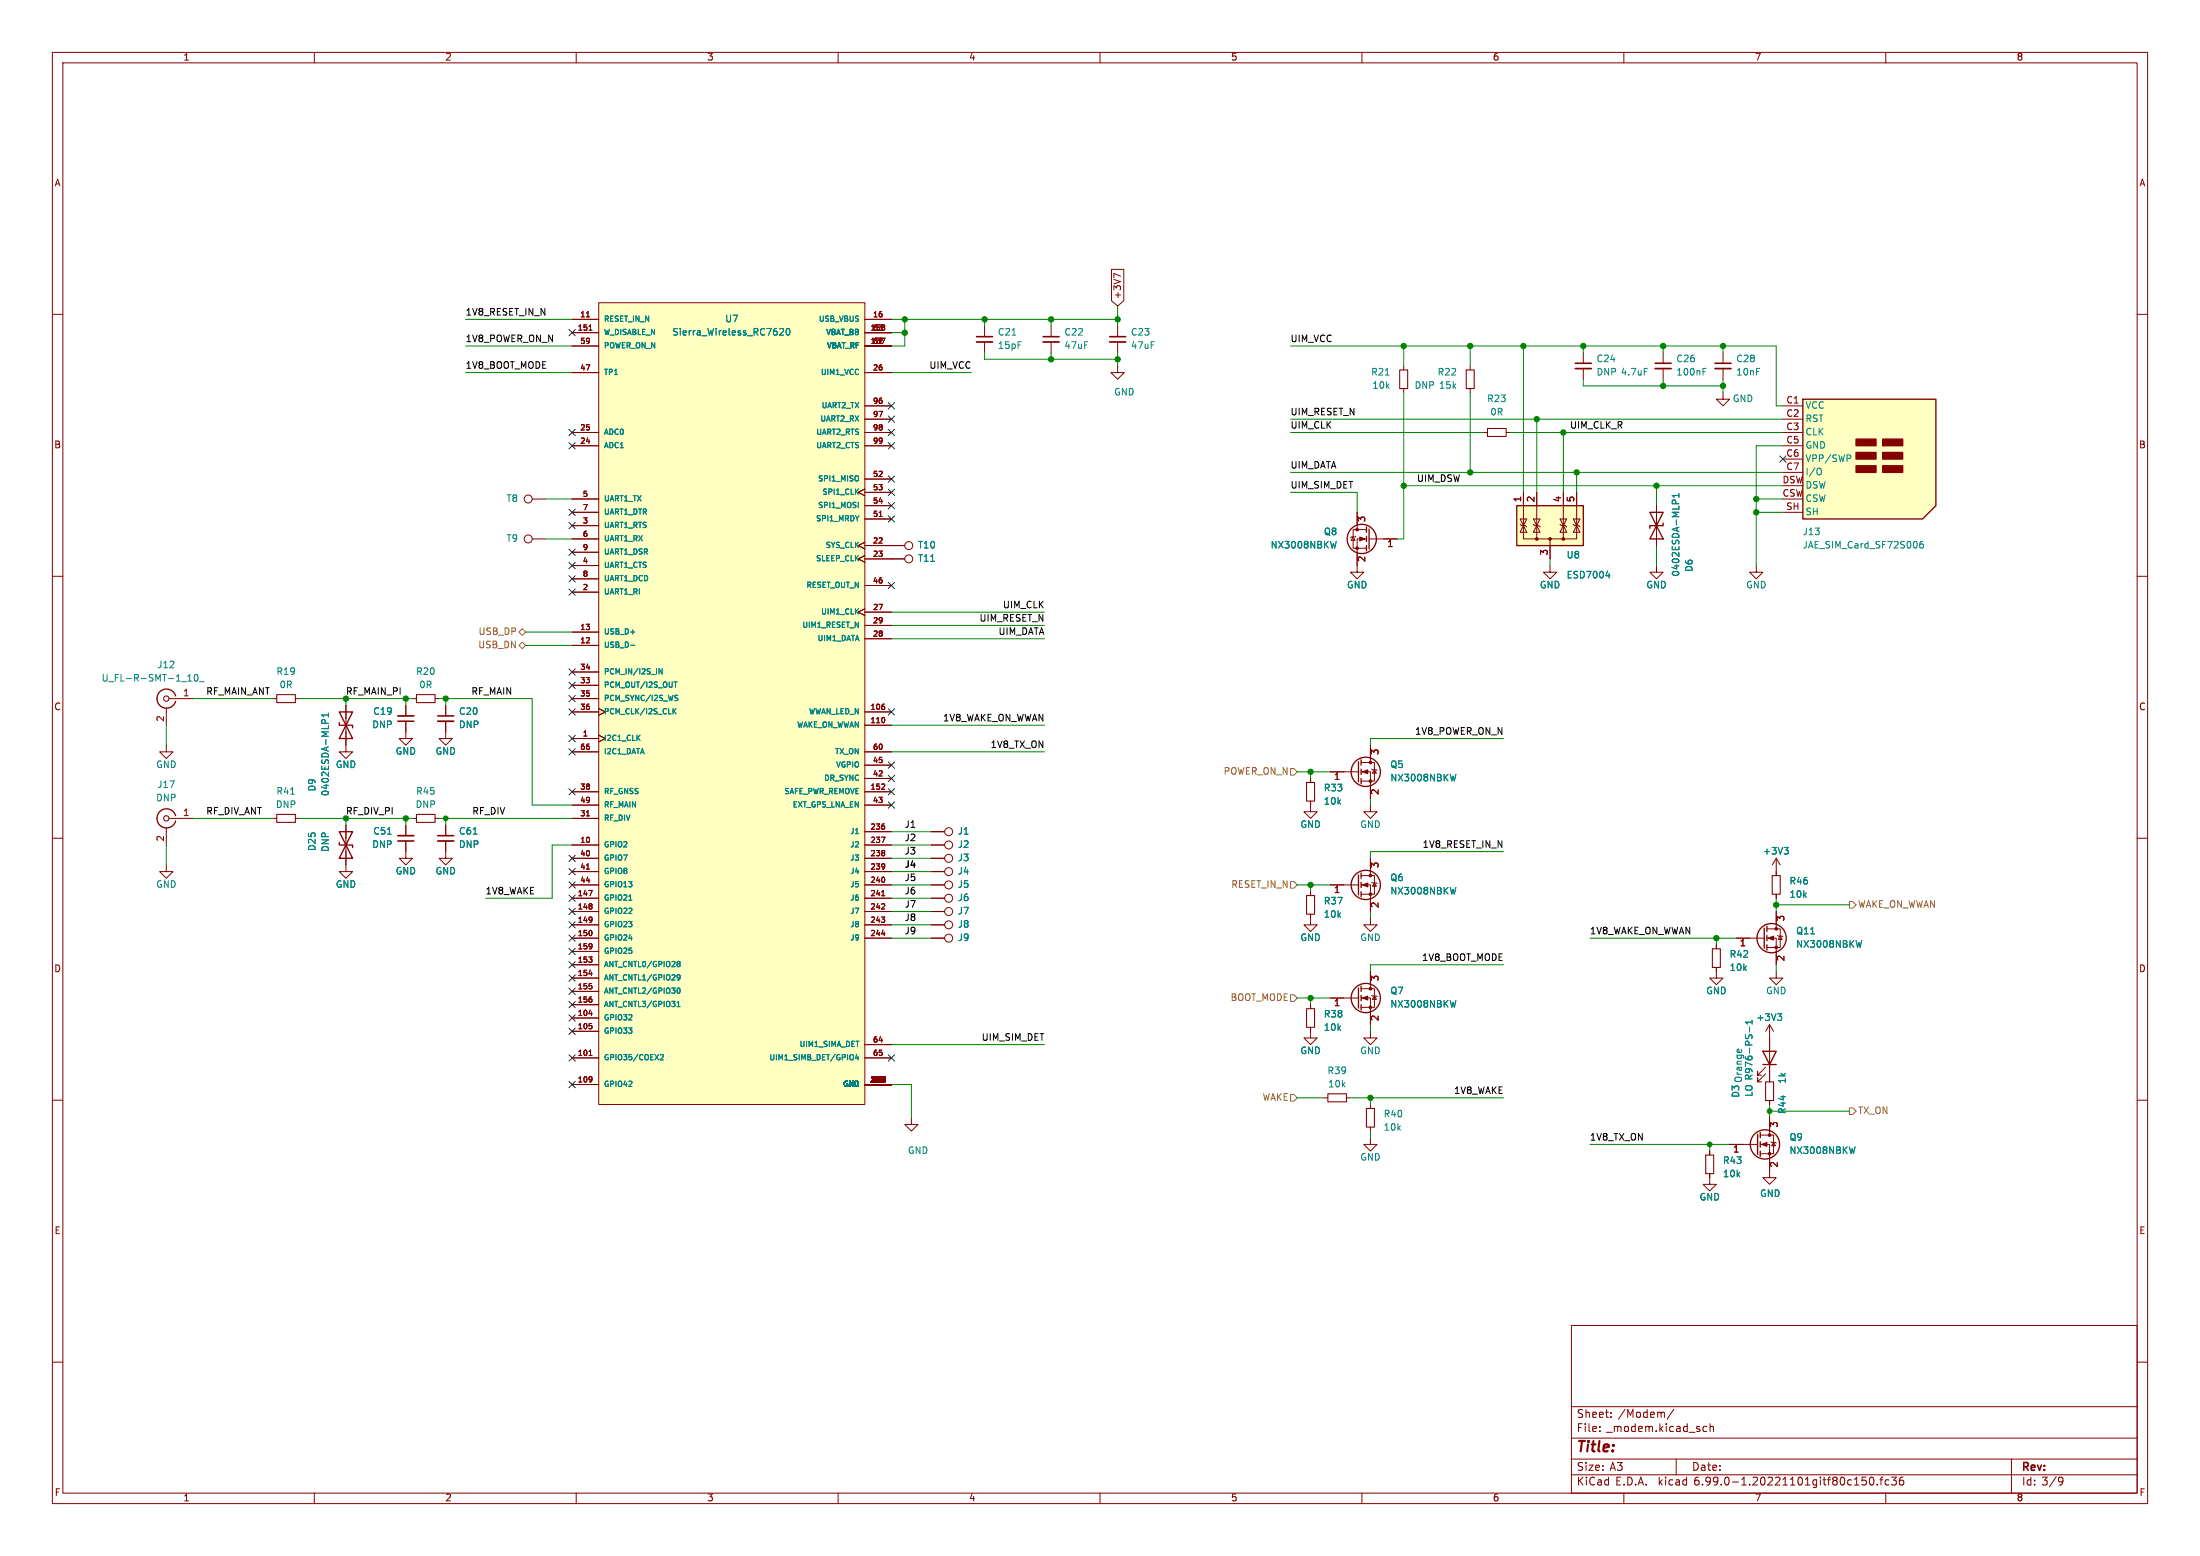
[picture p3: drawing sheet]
<svg xmlns="http://www.w3.org/2000/svg" width="420mm" height="297mm" viewBox="0 0 420 297" stroke-linecap="round" stroke-linejoin="round" font-family="sans-serif">
<g fill="none" stroke="#840000" stroke-width=".19">
<path d="M10 10h400v277h-400zM12 12h396v273h-396zM60 10v2M110 10v2M160 10v2M210 10v2M260 10v2M310 10v2M360 10v2M10 60h2M408 60h2M317.5 67.3v2"/>
<path d="M317.5 70.4v2M101.6 95.3h2.5M10 110h2M101.6 102.9h2.5M408 110h2M85.1 137.7v3.3h1.3l-1.3 1.2-1.3-1.2h1.3M85.1 134.6v2.1M10 160h2M250.2 152.9v2h1.3l-1.3 1.3-1.3-1.3h1.3M250.2 148.6v.8M254 147.3h5.3M259.8 147.3h1.8v5.1"/>
<path d="M259.8 145.5h2.6v3.6h-2.6M261.6 142.2v3.3M261.9 146.8l1 .3M262.4 146.9l.4 .7h-.8zM408 160h2M85.1 162.6v1.2h1.3l-1.3 1.3-1.3-1.3h1.3M250.2 196.9v1.2h1.3l-1.3 1.3-1.3-1.3h1.3M261.6 196.9v1.2h1.3l-1.3 1.3-1.3-1.3h1.3M327.7 184.7v2h1.2l-1.2 1.3-1.3-1.3h1.3M327.7 180.3v.8M10 210h2M252.7 209.6h.8"/>
<path d="M257 209.6h.8M330.2 218.4h5.3M336 218.4h1.8v6.4h1.3l-1.3 1.3-1.3-1.3h1.3M336 216.7h2.6v3.5h-2.6M337.8 213.4v3.3M338.1 217.9l1 .3M338.6 218.1l.4 .6h-.8zM408 210h2M10 260h2M300 253h108v32h-108zM408 260h2M300 278.5h108"/>
<path d="M300 274.5h108M300 268.5h108M308.7 279.2h1l-.5 .5M309.4 279.7l.3 .3v.4l-.3 .3M316.5 269.7l.4-.1 .2 .2M317.1 269.8l.2-.2h.4v1M317.1 269.8v.8M319.5 269l-1.3 1.9M320 278.5v3M324.1 272.8h.4v.2l-.2 .3h-.3M324.1 272.3h.4M325.8 272.3h-.4l-.3 .2 .1 .7h.6"/>
<path d="M326.5 272.4l.2-.1h.3l.1 1M326.5 271.8v1.5M384 278.5v6.5M60 285v2M110 285v2M160 285v2M210 285v2M260 285v2M300 281.5h108M310 285v2M353.4 282.5h-.4l-.3 .2 .2 .7h.5M354 283.5h.9"/>
<path d="M354 282.4l.4-.4v1.5M356.2 282h-.7l-.1 .7 .3-.2 .5 .1 .1 .2-.1 .5-.2 .2-.6-.2M357.1 282h.1a.8 .8 0 0 1 .6 .7 .8 .8 0 0 1-.6 .8 1 1 0 0 1-.1-1.5zM358.4 283.3v.2M358.9 282.5h.5M359.4 282l-.3 .2v1.3M360 285v2M360.6 282.5h-.4l-.3 .2 .1 .7h.6M361.1 282h.9l-.5 .5 .4 .2v.6l-.2 .2-.6-.2M363.3 282a.59 .59 0 0 0-.7 .6v.6l.1 .2 .5 .1 .2-.2v-.5l-.1-.2-.4-.1-.3 .3M392.5 281.9l-1.3 1.9M393.8 282.6l-.3 .3h-.3l-.2-.3 .1-.6h.4l.2 .1a.99 .99 0 0 1-.3 1.4h-.3"/>
<circle cx="100.8" cy="95.2" r=".76"/>
<circle cx="100.8" cy="102.9" r=".76"/>
</g>
<path d="M316 70.4h3M83.6 137.7h3" fill="none" stroke="#840000" stroke-width=".33"/>
<path d="M316 69.3h3M83.6 136.7h3" fill="none" stroke="#840000" stroke-width=".3"/>
<path d="M249.4 149.4h1.6v3.5h-1.6zM326.9 181.1h1.5v3.6h-1.5zM253.5 208.8h3.5v1.5h-3.5z" fill="none" stroke="#840000" stroke-width=".2"/>
<g fill="none" stroke="#840000" stroke-width=".25">
<path d="M259.3 145.4v3.8M259.8 145v1.1M259.8 146.8v1M259.8 148.6v1M335.5 216.5v3.8M336 216.2v1M336 217.9v1M336 219.7v1"/>
<circle cx="260.7" cy="147.3" r="2.79"/>
<circle cx="336.9" cy="218.4" r="2.79"/>
</g>
<g fill="#840000" stroke="#840000" stroke-width=".19">
<path d="M336.3 218.4l1-.3v.7z"/>
<path d="M260.1 147.3l1-.4v.8z"/>
<circle cx="337.8" cy="220.2" r=".25"/>
<circle cx="337.8" cy="216.7" r=".25"/>
<circle cx="261.6" cy="149.1" r=".25"/>
<circle cx="261.6" cy="145.5" r=".25"/>
</g>
<path d="M344.2 76.2h25.4v20.3l-2.6 2.6h-22.8z" fill="#ffffc2"/>
<g fill="none" stroke="#840000" stroke-width=".25">
<path d="M344.2 76.2h25.4v20.3l-2.6 2.6h-22.8zM289.6 96.5h12.7v7.6h-12.7zM315 97.8l2.5 5.1h-2.5l2.5-5.1zM317.5 99.8v.5h-2.5v.5M260.9 100.6v1M260.9 102.4v1M260.9 104.1v1.1M261.4 101v3.8M33.5 132.8a1.81 1.81 0 0 0-2.8-.9 1.81 1.81 0 0 0 0 2.9 1.81 1.81 0 0 0 2.8-.9M64.8 137.9v.5h2.5v.5M64.8 135.9h2.5l-2.5 5.1h2.5zM33.5 155.7a1.81 1.81 0 0 0-2.8-1 1.81 1.81 0 0 0 0 3 1.81 1.81 0 0 0 2.8-1"/>
<path d="M64.8 158.8h2.5l-2.5 5h2.5zM64.8 160.8v.5h2.5v.5M259.3 167v3.8M259.8 166.6v1M259.8 168.4v1M259.8 170.2v1M336.8 177.2v3.8M337.3 176.8v1M337.3 178.6v1M259.3 188.6v3.8M259.8 188.2v1M259.8 190v1"/>
<path d="M259.8 191.8v1M337.3 180.3v1.1M336.5 200.7h2.6l-1.3 2.5zM336.5 203.2h2.6"/>
<circle cx="260" cy="102.9" r="2.79"/>
<circle cx="260.7" cy="168.9" r="2.79"/>
<circle cx="338.2" cy="179.1" r="2.79"/>
<circle cx="260.7" cy="190.5" r="2.79"/>
</g>
<g fill="#840000" stroke="#840000" stroke-width=".25">
<path d="M354.3 88.9h3.8v1.3h-3.8z"/>
<path d="M354.3 86.4h3.8v1.2h-3.8z"/>
<path d="M354.3 83.8h3.8v1.3h-3.8z"/>
<path d="M359.4 88.9h3.8v1.3h-3.8z"/>
<path d="M359.4 86.4h3.8v1.2h-3.8z"/>
<path d="M359.4 83.8h3.8v1.3h-3.8z"/>
</g>
<g fill="none" stroke="#840000" stroke-width=".19">
<path d="M114.3 57.8h50.8v153h-50.8zM212.2 51.4h2.3v6l-1.1 1-1.2-1zM213.9 52.7l-1.3-.5v.8M109.2 61h5.1M109.2 63.5h5.1M109.2 66h5.1M109.2 71.1h5.1M165.1 77.5h5.1M165.1 61h5.1M165.1 63.5h5.1M165.1 66h5.1M165.1 71.1h5.1"/>
<path d="M188 62.2v2.1M188 65.3v2M200.7 62.2v2.1M200.7 65.3v2M213.4 69.9v1.2h1.2l-1.2 1.3-1.3-1.3h1.3M213.4 62.2v2.1M213.4 65.3v2M268 69.9v.7M268 74.2v.7M280.7 69.9v.7M280.7 74.2v.7M302.3 67.3v2"/>
<path d="M302.3 70.4v2M328.9 74.9v1.3h1.3l-1.3 1.3-1.2-1.3h1.2M328.9 67.3v2M328.9 70.4v2M340.4 77.5h3.8M109.2 82.6h5.1M109.2 85.1h5.1M109.2 95.3h5.1M109.2 97.8h5.1M165.1 93.3l-1.3 .7 1.3 .6M165.1 80h5.1M165.1 82.6h5.1"/>
<path d="M165.1 85.1h5.1M165.1 99.1h5.1M165.1 91.4h5.1M165.1 94h5.1M165.1 96.5h5.1M259.1 97.8v3.3M283.2 82.6h.8M287.5 82.6h.8M290.2 99.1h1.3l-.7 1.2zM290.8 94v8.9h10.2v-8.9M292.7 99.1h1.3l-.6 1.2zM293.4 94v8.9"/>
<path d="M297.8 99.1h1.3l-.7 1.2zM298.4 94v8.9M300.4 99.1h1.2l-.6 1.2zM316.2 96.5v7.6M340.4 80h3.8M340.4 82.6h3.8M340.4 85.1h3.8M340.4 87.6h3.8M340.4 90.2h3.8M340.4 95.3h3.8M340.4 92.7h3.8M340.4 97.8h3.8"/>
<path d="M109.2 113h5.1M109.2 100.3h5.1M109.2 108h5.1M109.2 102.9h5.1M109.2 110.5h5.1M109.2 105.4h5.1M165.1 103.5l-1.3 .6 1.3 .7M165.1 106l-1.3 .7 1.3 .6M165.1 116.2l-1.3 .6 1.3 .7M165.1 106.7h7.6M165.1 104.1h7.6M165.1 116.8h5.1"/>
<path d="M165.1 119.4h5.1M165.1 111.8h5.1M258.3 102.5l.4 .6h-.8zM258.8 102.4l-1 .2M260.9 102.9h-1.8v6.3h1.2l-1.2 1.3-1.3-1.3h1.3M260.9 101.1h-2.6v3.5h2.6M261.4 102.9h5.3M290.2 100.1l.2 .2h.8l.3 .3M290.8 100.3l.7 1.3h-1.3zM292.7 100.1l.3 .2h.8l.2 .3M293.4 100.3l.6 1.3h-1.3zM295.9 108v1.2h1.3l-1.3 1.3-1.3-1.3h1.3"/>
<path d="M295.9 102.9v3.8M297.8 100.1l.3 .2h.7l.3 .3M298.4 100.3l.7 1.3h-1.3zM300.4 100.1l.2 .2h.8l.2 .3M301 100.3l.6 1.3h-1.2zM316.2 108v1.2h1.3l-1.3 1.3-1.2-1.3h1.2M335.3 108v1.2h1.2l-1.2 1.3-1.3-1.3h1.3M31.7 135.1v3.3M32.3 133.4h4.5M52.1 133.4h.7M56.4 133.4h.7M66 134.6v8.9h1.3l-1.3 1.3-1.2-1.3h1.2"/>
<path d="M77.5 137.7v3.3h1.2l-1.2 1.2-1.3-1.2h1.3M77.5 134.6v2.1M78.7 133.4h.8M83.1 133.4h.7M85.1 134.6v2.1M85.1 137.7v2M109.2 133.4h5.1M109.2 135.9h5.1M109.2 123.2h5.1M109.2 120.7h5.1M109.2 130.8h5.1M109.2 128.3h5.1"/>
<path d="M114.3 135.3l1.3 .6-1.3 .6M165.1 135.9h5.1M165.1 138.4h5.1M165.1 121.9h5.1M31.7 142.2v1.3h1.3l-1.3 1.3-1.2-1.3h1.2M31.7 158v3.3M32.3 156.2h4.5M52.1 156.2h.7M56.4 156.2h.7M66 157.5v8.9h1.3l-1.3 1.2-1.2-1.2h1.2M77.5 157.5v2M78.7 156.2h.8"/>
<path d="M83.1 156.2h.7M85.1 157.5v2M109.2 156.2h5.1M109.2 141h5.1M109.2 151.1h5.1M109.2 153.7h5.1M109.2 143.5h5.1M114.3 140.3l1.3 .7-1.3 .6M165.1 151.1h5.1M165.1 158.8h5.1M165.1 148.6h5.1M165.1 146.1h5.1"/>
<path d="M165.1 153.7h5.1M165.1 143.5h5.1M177.8 158.8h2.5M250.2 148.6v.8M250.2 152.9v.8M254 147.3h2.5M261.6 153.7v1.2h1.3l-1.3 1.3-1.3-1.3h1.3M261.6 142.2v2.6M261.6 149.9v2.5M31.7 165.1v1.3h1.3l-1.3 1.2-1.2-1.2h1.2M77.5 160.5v3.3h1.2l-1.2 1.3-1.3-1.3h1.3M85.1 160.5v2.1"/>
<path d="M109.2 168.9h5.1M109.2 179.1h5.1M109.2 161.3h5.1M109.2 171.5h5.1M109.2 174h5.1M109.2 176.5h5.1M109.2 163.8h5.1M109.2 166.4h5.1M165.1 168.9h5.1M165.1 179.1h5.1M165.1 161.3h5.1M165.1 171.5h5.1"/>
<path d="M165.1 174h5.1M165.1 176.5h5.1M165.1 163.8h5.1M165.1 166.4h5.1M177.8 168.9h2.5M177.8 179.1h2.5M177.8 161.3h2.5M177.8 171.5h2.5M177.8 174h2.5M177.8 176.5h2.5M177.8 163.8h2.5M177.8 166.4h2.5"/>
<path d="M250.2 174.5v2h1.3l-1.3 1.3-1.3-1.3h1.3M250.2 170.2v.7M254 168.9h5.3M259.8 168.9h1.8v5.1M259.8 167.1h2.6v3.6h-2.6M261.6 175.3v1.2h1.3l-1.3 1.3-1.3-1.3h1.3M261.6 163.8v3.3M261.9 168.4l1 .3M262.4 168.5l.4 .7h-.8zM331.5 179.1h5.3M337.3 179.1h1.8v5.1M337.3 177.3h2.6v3.5h-2.6"/>
<path d="M339.1 163.8v3.3M339.1 170.7v.8M339.1 174v3.3M339.1 163.8l.8 1.3M339.1 163.8l-.8 1.3M339.3 178.6l1.1 .2M339.9 178.7l.3 .6h-.7zM109.2 194.3h5.1M109.2 196.9h5.1M109.2 184.2h5.1M109.2 186.7h5.1M109.2 189.2h5.1"/>
<path d="M109.2 191.8h5.1M109.2 181.6h5.1M165.1 199.4h5.1M250.2 191.8v.7M250.2 196.1v.8M254 190.5h5.3M259.8 190.5h1.8v5.1M259.8 188.7h2.6v3.6h-2.6M261.6 185.4v3.3M261.9 190l1 .2M262.4 190.1l.4 .7h-.8zM327.7 180.3v.8"/>
<path d="M327.7 184.7v.7M337.8 195.6v10.9M337.8 195.6l.8 1.3M337.8 195.6l-.7 1.3M339.1 185.4v1.3h1.3l-1.3 1.3-1.3-1.3h1.3M109.2 201.9h5.1M109.2 207h5.1M165.1 201.9h5.1M165.1 207h5.1M174 213.4v1.2h1.3l-1.3 1.3-1.3-1.3h1.3M261.6 217.2v1.2h1.3l-1.3 1.3-1.3-1.3h1.3M261.6 210.8v.8"/>
<path d="M261.6 215.1v.8M326.4 219.7v.8M330.2 218.4h2.5M337.1 205l-1.6 1.5v-.8v.8h.8M337.1 203.7l-1.6 1.5v-.7v.7h.8M337.8 210.1v.7M337.8 213.4v2.5M326.4 224v2.1h1.3l-1.3 1.2-1.3-1.2h1.3M337.8 221v2.5"/>
<circle cx="173.5" cy="106.7" r=".76"/>
<circle cx="173.5" cy="104.1" r=".76"/>
<circle cx="181.1" cy="158.7" r=".76"/>
<circle cx="181.1" cy="168.9" r=".76"/>
<circle cx="181.1" cy="174" r=".76"/>
<circle cx="181.1" cy="161.3" r=".76"/>
<circle cx="181.1" cy="163.8" r=".76"/>
<circle cx="181.1" cy="176.5" r=".76"/>
<circle cx="181.1" cy="166.4" r=".76"/>
<circle cx="181.1" cy="179.1" r=".76"/>
<circle cx="181.1" cy="171.4" r=".76"/>
</g>
<g fill="none" stroke="#008484" stroke-width=".19">
<path d="M128.6 63.9l.5 .1M128.8 62.7l-.2 .2 .2 .4M150.2 62.8l.2-.1a.68 .68 0 0 1 .4 .6 .68 .68 0 0 1-.4 .7l-.3-.5zM320.5 94.2v.7M320.5 94.6h-1.3l.4 .3M347.5 89.4a.91 .91 0 0 1 0 1.2M353.3 86.9v.5M319.3 109.6l.4 .2 .7-.2M366.7 103.8l.4 .1 .1 .2-.1 .4-.4 .1M366.8 103.3h.3M19.7 128.7v1.1l.3 .2 .3-.1 .1-.1v-1.1M37.7 129v.8"/>
<path d="M38 130.1h1M62.7 136.5h-1.3l.4 .3M62.7 136.1v.7M120.4 123.2h.8M126.4 127.6v1l-.6-1v1M128.6 135.7l.5 .6M128.7 130.2h.5M129 133.2l.3 .1 .1 .2-.2 .2h-.2M129 132.7l.4 .1M129.1 135.2l-.6 .6M61.5 151.5l.4 .2 .7-.2M129.2 192.1h.6"/>
<path d="M129.2 191.4l.3-.3v1M129.3 183.9h.1M129.3 183.6h.5v.1l-.2 .2M129.3 186.1l.3-.1 .2 .2v.6l-.2 .2-.3 .1M129.3 188.7l.2-.1a.54 .54 0 0 1 .3 .5 .54 .54 0 0 1-.3 .5l-.2-.1M129.4 183.9h.2M129.4 183.9l-.1 .1M129.6 183.9l.2 .2v.3l-.5 .1M129.8 186.5l-.2 .2-.3-.1M334.5 194.7v.8M334.5 195.1h-1.3l.4 .4M126.1 201.4l.3-.1 .2 .3-.6 .7h.6"/>
<path d="M147.2 201.3v.9l.1 .1 .4-.1M334.5 208.4v.7h-1.3"/>
</g>
<path d="M186.4 65.3h3.1M199.1 65.3h3.1M211.8 65.3h3.1M300.7 70.4h3.1M327.4 70.4h3.1M75.9 136.7h3.1M75.9 159.5h3.1M83.6 160.5h3" fill="none" stroke="#840000" stroke-width=".33"/>
<path d="M186.4 64.3h3.1M199.1 64.3h3.1M211.8 64.3h3.1M300.7 69.3h3.1M327.4 69.3h3.1M75.9 137.7h3.1M83.6 159.5h3M75.9 160.5h3.1" fill="none" stroke="#840000" stroke-width=".3"/>
<g fill="none" stroke="#840000" stroke-width=".2">
<path d="M267.2 70.6h1.5v3.6h-1.5zM279.9 70.6h1.5v3.6h-1.5zM284 81.8h3.5v1.5h-3.5zM52.8 132.6h3.6v1.5h-3.6zM79.5 132.6h3.6v1.5h-3.6zM52.8 155.4h3.6v1.6h-3.6zM79.5 155.4h3.6v1.6h-3.6zM249.4 170.9h1.6v3.6h-1.6zM338.3 167.1h1.6v3.6h-1.6zM249.4 192.5h1.6v3.6h-1.6zM260.9 211.6h1.5v3.5h-1.5zM337.1 206.5h1.5v3.6h-1.5z"/>
<path d="M325.6 220.5h1.6v3.5h-1.6z"/>
<circle cx="31.8" cy="133.4" r=".51"/>
<circle cx="31.8" cy="156.2" r=".51"/>
</g>
<g fill="#840000" stroke="#840000" stroke-width=".19">
<path d="M260.1 190.5l1-.4v.8z"/>
<path d="M260.1 168.9l1-.4v.8z"/>
<path d="M337.6 179.1l1-.4v.8z"/>
<path d="M259.6 102.5l1 .4-1 .4z"/>
<circle cx="261.6" cy="192.3" r=".25"/>
<circle cx="261.6" cy="188.7" r=".25"/>
<circle cx="261.6" cy="170.7" r=".25"/>
<circle cx="261.6" cy="167.1" r=".25"/>
<circle cx="339.1" cy="180.8" r=".25"/>
<circle cx="339.1" cy="177.3" r=".25"/>
<circle cx="295.9" cy="102.9" r=".25"/>
<circle cx="298.4" cy="102.9" r=".25"/>
<circle cx="293.4" cy="102.9" r=".25"/>
<circle cx="259.1" cy="104.6" r=".25"/>
<circle cx="259.1" cy="101.1" r=".25"/>
</g>
<g fill="#ffffc2" stroke="#ffffc2" stroke-width=".19">
<path d="M114.3 57.8h50.8v153h-50.8z"/>
<path d="M289.6 96.5h12.7v7.6h-12.7z"/>
</g>
<path d="M99.1 120.7l.6-.7 .6 .7-.6 .6zM99.1 123.2l.6-.6 .6 .6-.6 .6zM246.4 146.7h.6l.6 .6-.6 .7h-.6zM246.4 168.3h.6l.6 .6-.6 .6h-.6zM353.1 172.1h.6l.6 .6-.6 .7h-.6zM246.4 189.9h.6l.6 .6-.6 .6h-.6zM246.4 208.9h.6l.6 .7-.6 .6h-.6zM353.1 211.5h.6l.6 .6-.6 .6h-.6z" fill="none" stroke="#848400" stroke-width=".19"/>
<g fill="none" stroke="#008400" stroke-width=".19">
<path d="M213.4 58.4v3.8M88.9 66h20.3M88.9 71.1h20.3M88.9 61h20.3M170.2 71.1h15.2M170.2 61h43.2M170.2 63.5h2.5M172.7 61v5h-2.5M188 61v1.2M188 67.3v1.3h25.4M200.7 61v1.2M200.7 67.3v1.3"/>
<path d="M213.4 67.3v2.6M246.4 66h92.7v11.5h1.3M268 66v3.9M268 74.9v28h-1.3M280.7 66v3.9M280.7 74.9v15.3M290.8 66v28M302.3 72.4v1.3h26.6M302.3 66v1.3M317.5 66v1.3M317.5 72.4v1.3M328.9 66v1.3"/>
<path d="M328.9 72.4v2.5M104.1 95.3h5.1M246.4 80h94M246.4 90.2h94M246.4 82.6h36.8M246.4 94h12.7v3.8M268 92.7h72.4M288.3 82.6h52.1M293.4 80v14M298.4 82.6v11.4M301 90.2v3.8M316.2 92.7v3.8"/>
<path d="M335.3 95.3h5.1M335.3 97.8h5.1M340.4 85.1h-5.1v22.9M104.1 102.9h5.1M170.2 116.8h29.2M170.2 119.4h29.2M295.9 106.7v1.3M316.2 104.1v3.9M31.7 138.4v3.8M36.8 133.4h15.3M57.1 133.4h21.6M66 133.4v1.2"/>
<path d="M77.5 133.4v1.2M83.8 133.4h17.8v20.3h7.6M85.1 133.4v1.2M100.3 120.7h8.9M100.3 123.2h8.9M170.2 121.9h29.2M170.2 138.4h29.2M36.8 156.2h15.3M57.1 156.2h21.6M66 156.2v1.3M77.5 156.2v1.3M83.8 156.2h25.4"/>
<path d="M85.1 156.2v1.3M170.2 143.5h29.2M170.2 158.8h7.6M247.6 147.3h6.4M250.2 147.3v1.3M261.6 152.4v1.3M287 141h-25.4v1.2M31.7 161.3v3.8M109.2 161.3h-3.8v10.2h-12.7M170.2 161.3h7.6M170.2 171.5h7.6M170.2 179.1h7.6"/>
<path d="M170.2 168.9h7.6M170.2 176.5h7.6M170.2 174h7.6M170.2 166.4h7.6M170.2 163.8h7.6M247.6 168.9h6.4M250.2 168.9v1.3M261.6 174v1.3M287 162.6h-25.4v1.2M303.5 179.1h28M327.7 179.1v1.2M339.1 171.5v2.5"/>
<path d="M339.1 172.7h14M170.2 199.4h29.2M247.6 190.5h6.4M250.2 190.5v1.3M261.6 195.6v1.3M287 184.2h-25.4v1.2M339.1 184.2v1.2M170.2 207h3.8v6.4M247.6 209.6h5.1M257.8 209.6h29.2M261.6 209.6v1.2M261.6 215.9v1.3"/>
<path d="M303.5 218.4h26.7M326.4 218.4v1.3M337.8 210.8v2.6M337.8 212.1h15.3"/>
</g>
<g fill="none" stroke="#000084" stroke-width=".19">
<path d="M108.6 62.9l1.2 1.2M109.8 62.9l-1.2 1.2M169.6 79.4l1.2 1.2M169.6 76.9l1.2 1.2M170.8 79.4l-1.2 1.2M170.8 76.9l-1.2 1.2M108.6 97.2l1.2 1.2M108.6 99.7l1.2 1.2M108.6 84.5l1.2 1.2M108.6 81.9l1.2 1.3M109.8 97.2l-1.2 1.2M109.8 99.7l-1.2 1.2"/>
<path d="M109.8 84.5l-1.2 1.2M109.8 81.9l-1.2 1.3M169.6 93.4l1.2 1.2M169.6 90.8l1.2 1.2M169.6 84.5l1.2 1.2M169.6 81.9l1.2 1.3M169.6 98.5l1.2 1.2M169.6 95.9l1.2 1.2M170.8 93.4l-1.2 1.2M170.8 90.8l-1.2 1.2M170.8 84.5l-1.2 1.2M170.8 81.9l-1.2 1.3"/>
<path d="M170.8 98.5l-1.2 1.2M170.8 95.9l-1.2 1.2M339.8 87l1.2 1.2M341 87l-1.2 1.2M108.6 104.8l1.2 1.2M108.6 107.3l1.2 1.3M108.6 109.9l1.2 1.2M108.6 112.4l1.2 1.2M109.8 104.8l-1.2 1.2M109.8 107.3l-1.2 1.3M109.8 109.9l-1.2 1.2M109.8 112.4l-1.2 1.2"/>
<path d="M169.6 111.2l1.2 1.2M170.8 111.2l-1.2 1.2M108.6 132.7l1.2 1.3M108.6 127.7l1.2 1.2M108.6 130.2l1.2 1.2M108.6 135.3l1.2 1.2M109.8 132.7l-1.2 1.3M109.8 127.7l-1.2 1.2M109.8 130.2l-1.2 1.2M109.8 135.3l-1.2 1.2M169.6 135.3l1.2 1.2M170.8 135.3l-1.2 1.2"/>
<path d="M108.6 150.5l1.2 1.2M108.6 142.9l1.2 1.2M108.6 140.4l1.2 1.2M109.8 140.4l-1.2 1.2M109.8 150.5l-1.2 1.2M109.8 142.9l-1.2 1.2M169.6 145.4l1.2 1.3M169.6 150.5l1.2 1.2M169.6 148l1.2 1.2M169.6 153.1l1.2 1.2M170.8 145.4l-1.2 1.3M170.8 150.5l-1.2 1.2"/>
<path d="M170.8 148l-1.2 1.2M170.8 153.1l-1.2 1.2M108.6 178.5l1.2 1.2M108.6 175.9l1.2 1.2M108.6 170.8l1.2 1.3M108.6 168.3l1.2 1.2M108.6 165.8l1.2 1.2M108.6 163.2l1.2 1.2M108.6 173.4l1.2 1.2M109.8 178.5l-1.2 1.2M109.8 175.9l-1.2 1.2M109.8 170.8l-1.2 1.3"/>
<path d="M109.8 168.3l-1.2 1.2M109.8 165.8l-1.2 1.2M109.8 163.2l-1.2 1.2M109.8 173.4l-1.2 1.2M108.6 193.7l1.2 1.2M108.6 196.2l1.2 1.3M108.6 191.2l1.2 1.2M108.6 181l1.2 1.2M108.6 188.6l1.2 1.2M108.6 186.1l1.2 1.2M108.6 183.5l1.2 1.3M109.8 193.7l-1.2 1.2"/>
<path d="M109.8 196.2l-1.2 1.3M109.8 191.2l-1.2 1.2M109.8 181l-1.2 1.2M109.8 188.6l-1.2 1.2M109.8 186.1l-1.2 1.2M109.8 183.5l-1.2 1.3M108.6 201.3l1.2 1.2M108.6 206.4l1.2 1.2M109.8 206.4l-1.2 1.2M109.8 201.3l-1.2 1.2M169.6 201.3l1.2 1.2M170.8 201.3l-1.2 1.2"/>
</g>
<g fill="#008400" stroke="#008400" stroke-width=".19">
<circle cx="327.7" cy="179.1" r=".51"/>
<circle cx="339.1" cy="172.7" r=".51"/>
<circle cx="335.3" cy="95.3" r=".51"/>
<circle cx="335.3" cy="97.8" r=".51"/>
<circle cx="200.7" cy="61" r=".51"/>
<circle cx="213.4" cy="61" r=".51"/>
<circle cx="213.4" cy="68.6" r=".51"/>
<circle cx="298.4" cy="82.6" r=".51"/>
<circle cx="301" cy="90.2" r=".51"/>
<circle cx="316.2" cy="92.7" r=".51"/>
<circle cx="328.9" cy="73.7" r=".51"/>
<circle cx="328.9" cy="66" r=".51"/>
<circle cx="317.5" cy="73.7" r=".51"/>
<circle cx="317.5" cy="66" r=".51"/>
<circle cx="302.3" cy="66" r=".51"/>
<circle cx="250.2" cy="168.9" r=".51"/>
<circle cx="250.2" cy="190.5" r=".51"/>
<circle cx="280.7" cy="66" r=".51"/>
<circle cx="268" cy="66" r=".51"/>
<circle cx="268" cy="92.7" r=".51"/>
<circle cx="280.7" cy="90.2" r=".51"/>
<circle cx="293.4" cy="80" r=".51"/>
<circle cx="290.8" cy="66" r=".51"/>
<circle cx="250.2" cy="147.3" r=".51"/>
<circle cx="326.4" cy="218.4" r=".46"/>
<circle cx="261.6" cy="209.6" r=".51"/>
<circle cx="337.8" cy="212.1" r=".46"/>
<circle cx="172.7" cy="61" r=".51"/>
<circle cx="172.7" cy="63.5" r=".51"/>
<circle cx="200.7" cy="68.6" r=".51"/>
<circle cx="188" cy="61" r=".51"/>
<circle cx="77.5" cy="133.4" r=".51"/>
<circle cx="85.1" cy="133.4" r=".51"/>
<circle cx="66" cy="133.4" r=".51"/>
<circle cx="66" cy="156.2" r=".51"/>
<circle cx="77.5" cy="156.2" r=".51"/>
<circle cx="85.1" cy="156.2" r=".46"/>
</g>
<text font-size="2.8" fill="#840000" x="301" y="277.3">Title:</text>
<g font-size="2.1" fill="#840000">
<text x="301" y="273.5">File: _modem.kicad_sch</text>
<text x="301" y="270.8">Sheet: /Modem/</text>
<text x="301" y="280.9">Size: A3</text>
<text x="323" y="280.9">Date:</text>
<text x="386" y="280.9">Rev:</text>
<text x="301" y="283.7">KiCad E.D.A. kicad 6.99.0-1.20221101gitf80c150.fc36</text>
<text x="386" y="283.7">Id: 3/9</text>
</g>
<g font-size="1.8" fill="#840000">
<text x="35" y="11.7">1</text>
<text x="85" y="11.7">2</text>
<text x="135" y="11.7">3</text>
<text x="185" y="11.7">4</text>
<text x="235" y="11.7">5</text>
<text x="285" y="11.7">6</text>
<text x="335" y="11.7">7</text>
<text x="385" y="11.7">8</text>
<text x="10.3" y="35.6">A</text>
<text x="408.3" y="35.6">A</text>
<text x="214.1" y="57.1" transform="rotate(-90 214.1 57.1)">+3V7</text>
<text x="341.1" y="77.2">C1</text>
<text x="341.1" y="79.8">C2</text>
<text x="341.1" y="82.3">C3</text>
<text x="10.3" y="85.7">B</text>
<text x="341.1" y="84.8">C5</text>
<text x="341.1" y="87.4">C6</text>
<text x="341.1" y="89.9">C7</text>
<text x="408.3" y="85.7">B</text>
<text x="290.6" y="95.7" transform="rotate(-90 290.6 95.7)">1</text>
<text x="293.1" y="95.7" transform="rotate(-90 293.1 95.7)">2</text>
<text x="298.2" y="95.7" transform="rotate(-90 298.2 95.7)">4</text>
<text x="300.7" y="95.7" transform="rotate(-90 300.7 95.7)">5</text>
<text x="340.2" y="95">CSW</text>
<text x="340.2" y="92.5">DSW</text>
<text x="260.6" y="99.6" transform="rotate(-90 260.6 99.6)">3</text>
<text x="341" y="97.5">SH</text>
<text x="260.6" y="107.2" transform="rotate(-90 260.6 107.2)">2</text>
<text x="264.9" y="104.4">1</text>
<text x="295.7" y="105.9" transform="rotate(-90 295.7 105.9)">3</text>
<text x="10.3" y="135.6">C</text>
<text x="31.5" y="137.7" transform="rotate(-90 31.5 137.7)">2</text>
<text x="35.1" y="133.1">1</text>
<text x="408.3" y="135.6">C</text>
<text x="254.8" y="148.8">1</text>
<text x="263.1" y="144" transform="rotate(-90 263.1 144)">3</text>
<text x="35.1" y="156">1</text>
<text x="263.1" y="151.6" transform="rotate(-90 263.1 151.6)">2</text>
<text x="31.5" y="160.5" transform="rotate(-90 31.5 160.5)">2</text>
<text x="263.1" y="165.6" transform="rotate(-90 263.1 165.6)">3</text>
<text x="254.8" y="170.4">1</text>
<text x="263.1" y="173.2" transform="rotate(-90 263.1 173.2)">2</text>
<text x="340.6" y="175.8" transform="rotate(-90 340.6 175.8)">3</text>
<text x="10.3" y="185.7">D</text>
<text x="332.2" y="180.6">1</text>
<text x="340.6" y="183.4" transform="rotate(-90 340.6 183.4)">2</text>
<text x="408.3" y="185.7">D</text>
<text x="263.1" y="187.2" transform="rotate(-90 263.1 187.2)">3</text>
<text x="254.8" y="192">1</text>
<text x="263.1" y="194.8" transform="rotate(-90 263.1 194.8)">2</text>
<text x="339.3" y="215.1" transform="rotate(-90 339.3 215.1)">3</text>
<text x="331" y="220">1</text>
<text x="339.3" y="222.7" transform="rotate(-90 339.3 222.7)">2</text>
<text x="10.4" y="235.7">E</text>
<text x="408.4" y="235.7">E</text>
<text x="10.4" y="285.6">F</text>
<text x="35" y="286.7">1</text>
<text x="85" y="286.7">2</text>
<text x="135" y="286.7">3</text>
<text x="185" y="286.7">4</text>
<text x="235" y="286.7">5</text>
<text x="285" y="286.7">6</text>
<text x="335" y="286.7">7</text>
<text x="385" y="286.7">8</text>
<text x="408.4" y="285.6">F</text>
</g>
<g font-size="1.8">
<text x="88.9" y="60.4">1V8_RESET_IN_N</text>
<text x="88.9" y="65.5">1V8_POWER_ON_N</text>
<text x="246.4" y="65.5">UIM_VCC</text>
<text x="88.9" y="70.6">1V8_BOOT_MODE</text>
<text x="177.5" y="70.6">UIM_VCC</text>
<text x="246.4" y="82">UIM_CLK</text>
<text x="246.4" y="79.5">UIM_RESET_N</text>
<text x="299.8" y="82">UIM_CLK_R</text>
<text x="246.4" y="89.6">UIM_DATA</text>
<text x="246.4" y="93.4">UIM_SIM_DET</text>
<text x="270.5" y="92.2">UIM_DSW</text>
<text x="187" y="118.8">UIM_RESET_N</text>
<text x="191.5" y="116.3">UIM_CLK</text>
<text x="190.3" y="121.4">UIM_DATA</text>
<text x="39.4" y="132.8">RF_MAIN_ANT</text>
<text x="66" y="132.8">RF_MAIN_PI</text>
<text x="89.9" y="132.8">RF_MAIN</text>
<text x="179.3" y="137.9">1V8_WAKE_ON_WWAN</text>
<text x="189.4" y="143">1V8_TX_ON</text>
<text x="270.3" y="140.4">1V8_POWER_ON_N</text>
<text x="39.4" y="155.7">RF_DIV_ANT</text>
<text x="66" y="155.7">RF_DIV_PI</text>
<text x="90.2" y="155.7">RF_DIV</text>
<text x="172.7" y="160.8">J2</text>
<text x="172.7" y="158.2">J1</text>
<text x="172.7" y="163.3">J3</text>
<text x="172.7" y="165.8">J4</text>
<text x="272" y="162">1V8_RESET_IN_N</text>
<text x="92.7" y="170.9">1V8_WAKE</text>
<text x="172.7" y="168.4">J5</text>
<text x="172.7" y="170.9">J6</text>
<text x="172.7" y="173.5">J7</text>
<text x="172.7" y="176">J8</text>
<text x="172.7" y="178.5">J9</text>
<text x="303.5" y="178.5">1V8_WAKE_ON_WWAN</text>
<text x="271.5" y="183.6">1V8_BOOT_MODE</text>
<text x="187.5" y="198.9">UIM_SIM_DET</text>
<text x="277.5" y="209">1V8_WAKE</text>
<text x="303.5" y="217.9">1V8_TX_ON</text>
</g>
<g font-size="1.8" fill="#008484">
<text x="129.3" y="64.1">Sierra_Wireless_RC7620</text>
<text x="138.6" y="61.6">U7</text>
<text x="190.7" y="64.1">C21</text>
<text x="203.4" y="64.1">C22</text>
<text x="216.1" y="64.1">C23</text>
<text x="190.8" y="66.7">15pF</text>
<text x="203.5" y="66.7">47uF</text>
<text x="216.2" y="66.7">47uF</text>
<text x="262" y="71.8">R21</text>
<text x="274.7" y="71.8">R22</text>
<text x="305" y="69.2">C24</text>
<text x="305.3" y="71.8">DNP 4.7uF</text>
<text x="320.3" y="69.2">C26</text>
<text x="320.4" y="71.8">100nF</text>
<text x="331.7" y="69.2">C28</text>
<text x="331.7" y="71.8">10nF</text>
<text x="212.7" y="75.6">GND</text>
<text x="262.2" y="74.3">10k</text>
<text x="270.5" y="74.3">DNP 15k</text>
<text x="284.1" y="76.8">R23</text>
<text x="330.8" y="76.8">GND</text>
<text x="284.6" y="79.4">0R</text>
<text x="344.7" y="78.1">VCC</text>
<text x="344.7" y="80.6">RST</text>
<text x="344.7" y="83.2">CLK</text>
<text x="344.7" y="85.7">GND</text>
<text x="344.7" y="88.3">VPP/SWP</text>
<text x="96.8" y="95.9">T8</text>
<text x="344.7" y="90.8">I/O</text>
<text x="344.7" y="95.9">CSW</text>
<text x="344.7" y="93.3">DSW</text>
<text x="344.7" y="98.4">SH</text>
<text x="96.8" y="103.5">T9</text>
<text x="175.4" y="107.3">T11</text>
<text x="175.4" y="104.8">T10</text>
<text x="243" y="104.8">NX3008NBKW</text>
<text x="252.8" y="102.2">Q8</text>
<text x="299.2" y="106.7">U8</text>
<text x="344.4" y="102.2">J13</text>
<text x="344.8" y="104.8">JAE_SIM_Card_SF72S006</text>
<text x="257.1" y="112.4">GND</text>
<text x="293.9" y="112.4">GND</text>
<text x="299.5" y="110.5">ESD7004</text>
<text x="314.3" y="112.4">GND</text>
<text x="320.7" y="109.1" transform="rotate(-90 320.7 109.1)">0402ESDA-MLP1</text>
<text x="323.2" y="109" transform="rotate(-90 323.2 109)">D6</text>
<text x="333.3" y="112.4">GND</text>
<text x="21.2" y="130.2">U_FL-R-SMT-1_10_</text>
<text x="30.3" y="127.6">J12</text>
<text x="53" y="128.9">R19</text>
<text x="53.5" y="131.4">0R</text>
<text x="79.7" y="128.9">R20</text>
<text x="80.1" y="131.4">0R</text>
<text x="71.5" y="136.5">C19</text>
<text x="87.8" y="136.5">C20</text>
<text x="71.1" y="139.1">DNP</text>
<text x="87.7" y="139.1">DNP</text>
<text x="29.8" y="146.7">GND</text>
<text x="64.1" y="146.7">GND</text>
<text x="75.5" y="144.1">GND</text>
<text x="83.1" y="144.1">GND</text>
<text x="265.5" y="146.7">Q5</text>
<text x="265.8" y="149.2">NX3008NBKW</text>
<text x="29.9" y="153">DNP</text>
<text x="30.3" y="150.5">J17</text>
<text x="52.7" y="154.3">DNP</text>
<text x="53" y="151.8">R41</text>
<text x="60.3" y="151" transform="rotate(-90 60.3 151)">D9</text>
<text x="62.9" y="151" transform="rotate(-90 62.9 151)">0402ESDA-MLP1</text>
<text x="79.4" y="154.3">DNP</text>
<text x="79.7" y="151.8">R45</text>
<text x="252.9" y="151.1">R33</text>
<text x="253" y="153.7">10k</text>
<text x="71.1" y="161.9">DNP</text>
<text x="71.5" y="159.4">C51</text>
<text x="87.7" y="161.9">DNP</text>
<text x="87.8" y="159.4">C61</text>
<text x="183" y="161.9">J2</text>
<text x="183" y="159.4">J1</text>
<text x="248.2" y="158.1">GND</text>
<text x="259.7" y="158.1">GND</text>
<text x="60.3" y="162.2" transform="rotate(-90 60.3 162.2)">D25</text>
<text x="62.9" y="162.5" transform="rotate(-90 62.9 162.5)">DNP</text>
<text x="75.5" y="167">GND</text>
<text x="83.1" y="167">GND</text>
<text x="183" y="167">J4</text>
<text x="183" y="164.5">J3</text>
<text x="337" y="163.2">+3V3</text>
<text x="29.8" y="169.5">GND</text>
<text x="64.1" y="169.5">GND</text>
<text x="183" y="169.5">J5</text>
<text x="183" y="172.1">J6</text>
<text x="252.9" y="172.7">R37</text>
<text x="265.5" y="168.3">Q6</text>
<text x="265.8" y="170.8">NX3008NBKW</text>
<text x="341.8" y="168.9">R46</text>
<text x="341.9" y="171.4">10k</text>
<text x="183" y="177.2">J8</text>
<text x="183" y="174.6">J7</text>
<text x="183" y="179.7">J9</text>
<text x="248.2" y="179.7">GND</text>
<text x="253" y="175.3">10k</text>
<text x="259.7" y="179.7">GND</text>
<text x="343.1" y="178.4">Q11</text>
<text x="330.4" y="182.9">R42</text>
<text x="330.4" y="185.4">10k</text>
<text x="343.3" y="181">NX3008NBKW</text>
<text x="265.5" y="189.9">Q7</text>
<text x="325.7" y="189.9">GND</text>
<text x="337.1" y="189.9">GND</text>
<text x="252.9" y="194.3">R38</text>
<text x="253" y="196.8">10k</text>
<text x="265.8" y="192.4">NX3008NBKW</text>
<text x="335.7" y="194.9">+3V3</text>
<text x="248.2" y="201.3">GND</text>
<text x="259.7" y="201.3">GND</text>
<text x="253.6" y="205.1">R39</text>
<text x="253.8" y="207.6">10k</text>
<text x="332.1" y="209.4" transform="rotate(-90 332.1 209.4)">D3</text>
<text x="332.7" y="206.2" transform="rotate(-90 332.7 206.2)">Orange</text>
<text x="334.6" y="207.8" transform="rotate(-90 334.6 207.8)">LO R976-PS-1</text>
<text x="341" y="206.7" transform="rotate(-90 341 206.7)">1k</text>
<text x="264.4" y="213.4">R40</text>
<text x="264.4" y="215.9">10k</text>
<text x="341" y="212.4" transform="rotate(-90 341 212.4)">R44</text>
<text x="173.3" y="220.3">GND</text>
<text x="259.7" y="221.6">GND</text>
<text x="341.7" y="217.8">Q9</text>
<text x="342" y="220.3">NX3008NBKW</text>
<text x="329.1" y="222.2">R43</text>
<text x="329.2" y="224.8">10k</text>
<text x="324.4" y="229.2">GND</text>
<text x="336" y="228.5">GND</text>
</g>
<g font-size="1.8" fill="#848400">
<text x="91.4" y="123.8">USB_DN</text>
<text x="91.5" y="121.3">USB_DP</text>
<text x="233.4" y="148">POWER_ON_N</text>
<text x="235.1" y="169.5">RESET_IN_N</text>
<text x="354.7" y="173.4">WAKE_ON_WWAN</text>
<text x="234.6" y="191.1">BOOT_MODE</text>
<text x="240.6" y="210.2">WAKE</text>
<text x="354.7" y="212.7">TX_ON</text>
</g>
<g font-size="1.4" fill="#840000">
<text x="110.6" y="63.2">151</text>
<text x="111" y="60.7">11</text>
<text x="111" y="65.8">59</text>
<text x="166.5" y="65.8">157</text>
<text x="166.5" y="63.2">158</text>
<text x="166.9" y="60.7">16</text>
<text x="166.9" y="65.8">61</text>
<text x="166.9" y="63.2">63</text>
<text x="167.6" y="65.8">2</text>
<text x="111" y="70.9">47</text>
<text x="166.9" y="70.9">26</text>
<text x="166.9" y="77.2">96</text>
<text x="111" y="82.3">25</text>
<text x="166.9" y="79.8">97</text>
<text x="166.9" y="82.3">98</text>
<text x="111" y="84.8">24</text>
<text x="166.9" y="84.8">99</text>
<text x="111.4" y="95">5</text>
<text x="166.9" y="91.2">52</text>
<text x="166.9" y="93.7">53</text>
<text x="111.4" y="100.1">3</text>
<text x="111.4" y="97.5">7</text>
<text x="166.9" y="98.8">51</text>
<text x="166.9" y="96.3">54</text>
<text x="111.4" y="107.7">4</text>
<text x="111.4" y="102.6">6</text>
<text x="111.4" y="105.2">9</text>
<text x="166.9" y="103.9">22</text>
<text x="166.9" y="106.4">23</text>
<text x="111.4" y="112.8">2</text>
<text x="111.4" y="110.2">8</text>
<text x="166.9" y="111.5">46</text>
<text x="166.9" y="116.6">27</text>
<text x="166.9" y="119.1">29</text>
<text x="111" y="122.9">12</text>
<text x="111" y="120.4">13</text>
<text x="166.9" y="121.7">28</text>
<text x="111" y="130.6">33</text>
<text x="111" y="128">34</text>
<text x="111" y="133.1">35</text>
<text x="111" y="135.6">36</text>
<text x="166.5" y="135.6">106</text>
<text x="111" y="143.3">66</text>
<text x="111.4" y="140.7">1</text>
<text x="166.5" y="138.2">110</text>
<text x="166.9" y="143.3">60</text>
<text x="166.9" y="148.3">42</text>
<text x="166.9" y="145.8">45</text>
<text x="111" y="156">31</text>
<text x="111" y="150.9">38</text>
<text x="111" y="153.4">49</text>
<text x="166.5" y="150.9">152</text>
<text x="166.9" y="153.4">43</text>
<text x="111" y="161">10</text>
<text x="166.5" y="158.5">236</text>
<text x="166.5" y="161">237</text>
<text x="111" y="163.6">40</text>
<text x="111" y="166.1">41</text>
<text x="166.5" y="163.6">238</text>
<text x="166.5" y="166.1">239</text>
<text x="110.6" y="171.2">147</text>
<text x="110.6" y="173.7">148</text>
<text x="111" y="168.7">44</text>
<text x="166.5" y="168.7">240</text>
<text x="166.5" y="171.2">241</text>
<text x="166.5" y="173.7">242</text>
<text x="110.6" y="176.3">149</text>
<text x="110.6" y="178.8">150</text>
<text x="166.5" y="176.3">243</text>
<text x="166.5" y="178.8">244</text>
<text x="110.6" y="183.9">153</text>
<text x="110.6" y="181.4">159</text>
<text x="110.6" y="186.4">154</text>
<text x="110.6" y="189">155</text>
<text x="110.6" y="191.5">156</text>
<text x="110.6" y="194.1">104</text>
<text x="110.6" y="196.6">105</text>
<text x="110.6" y="201.7">101</text>
<text x="166.9" y="199.1">64</text>
<text x="166.9" y="201.7">65</text>
<text x="110.6" y="206.8">109</text>
<text x="166.5" y="206.8">111</text>
<text x="166.9" y="206.8">32</text>
<text x="167.2" y="206.8">75</text>
<text x="167.6" y="206.8">92</text>
<text x="168" y="206.8">7</text>
<text x="168" y="206.8">1</text>
</g>
<g font-size="1.4" fill="#008484">
<text x="115.3" y="61.5">RESET_IN_N</text>
<text x="115.3" y="64">W_DISABLE_N</text>
<text x="156.4" y="61.5">USB_VBUS</text>
<text x="157.4" y="64">VBAT_BB</text>
<text x="115.3" y="71.6">TP1</text>
<text x="115.3" y="66.5">POWER_ON_N</text>
<text x="156.9" y="71.6">UIM1_VCC</text>
<text x="157.6" y="66.5">VBAT_RF</text>
<text x="156.8" y="78">UART2_TX</text>
<text x="115.3" y="83.1">ADC0</text>
<text x="155.8" y="83.1">UART2_RTS</text>
<text x="156.6" y="80.5">UART2_RX</text>
<text x="115.3" y="85.6">ADC1</text>
<text x="155.8" y="85.6">UART2_CTS</text>
<text x="115.3" y="95.8">UART1_TX</text>
<text x="156.6" y="91.9">SPI1_MISO</text>
<text x="157.3" y="94.5">SPI1_CLK</text>
<text x="115.3" y="100.8">UART1_RTS</text>
<text x="115.3" y="98.3">UART1_DTR</text>
<text x="156.1" y="99.6">SPI1_MRDY</text>
<text x="156.6" y="97">SPI1_MOSI</text>
<text x="115.3" y="103.4">UART1_RX</text>
<text x="115.3" y="105.9">UART1_DSR</text>
<text x="155.7" y="107.2">SLEEP_CLK</text>
<text x="157.6" y="104.6">SYS_CLK</text>
<text x="115.3" y="113.5">UART1_RI</text>
<text x="115.3" y="108.5">UART1_CTS</text>
<text x="115.3" y="111">UART1_DCD</text>
<text x="153.8" y="112.3">RESET_OUT_N</text>
<text x="153.4" y="119.9">UIM1_RESET_N</text>
<text x="157" y="117.3">UIM1_CLK</text>
<text x="115.3" y="123.7">USB_D-</text>
<text x="115.3" y="121.2">USB_D+</text>
<text x="156" y="122.4">UIM1_DATA</text>
<text x="115.3" y="131.3">PCM_OUT/I2S_OUT</text>
<text x="115.3" y="128.8">PCM_IN/I2S_IN</text>
<text x="115.3" y="133.9">PCM_SYNC/I2S_WS</text>
<text x="115.3" y="136.4">PCM_CLK/I2S_CLK</text>
<text x="153.9" y="136.4">WWAN_LED_N</text>
<text x="115.3" y="141.5">I2C1_CLK</text>
<text x="151.3" y="138.9">WAKE_ON_WWAN</text>
<text x="115.3" y="144">I2C1_DATA</text>
<text x="157.3" y="149.1">DR_SYNC</text>
<text x="159.4" y="144">TX_ON</text>
<text x="159.6" y="146.6">VGPIO</text>
<text x="115.3" y="151.6">RF_GNSS</text>
<text x="115.3" y="154.2">RF_MAIN</text>
<text x="149.3" y="151.6">SAFE_PWR_REMOVE</text>
<text x="151.1" y="154.2">EXT_GPS_LNA_EN</text>
<text x="115.3" y="161.8">GPIO2</text>
<text x="115.3" y="156.7">RF_DIV</text>
<text x="162.5" y="159.3">J1</text>
<text x="162.5" y="161.8">J2</text>
<text x="115.3" y="164.3">GPIO7</text>
<text x="115.3" y="166.9">GPIO8</text>
<text x="162.5" y="164.3">J3</text>
<text x="162.5" y="166.9">J4</text>
<text x="115.3" y="172">GPIO21</text>
<text x="115.3" y="169.4">GPIO13</text>
<text x="162.5" y="169.4">J5</text>
<text x="162.5" y="172">J6</text>
<text x="115.3" y="174.5">GPIO22</text>
<text x="115.3" y="177">GPIO23</text>
<text x="115.3" y="179.6">GPIO24</text>
<text x="162.5" y="174.5">J7</text>
<text x="162.5" y="177">J8</text>
<text x="162.5" y="179.6">J9</text>
<text x="115.3" y="184.7">ANT_CNTL0/GPIO28</text>
<text x="115.3" y="182.1">GPIO25</text>
<text x="115.3" y="187.2">ANT_CNTL1/GPIO29</text>
<text x="115.3" y="189.7">ANT_CNTL2/GPIO30</text>
<text x="115.3" y="194.8">GPIO32</text>
<text x="115.3" y="197.4">GPIO33</text>
<text x="115.3" y="192.3">ANT_CNTL3/GPIO31</text>
<text x="115.3" y="202.4">GPIO35/COEX2</text>
<text x="148" y="202.4">UIM1_SIMB_DET/GPIO4</text>
<text x="152.8" y="199.9">UIM1_SIMA_DET</text>
<text x="115.3" y="207.5">GPIO42</text>
<text x="160.9" y="207.5">GND</text>
</g>
</svg>
